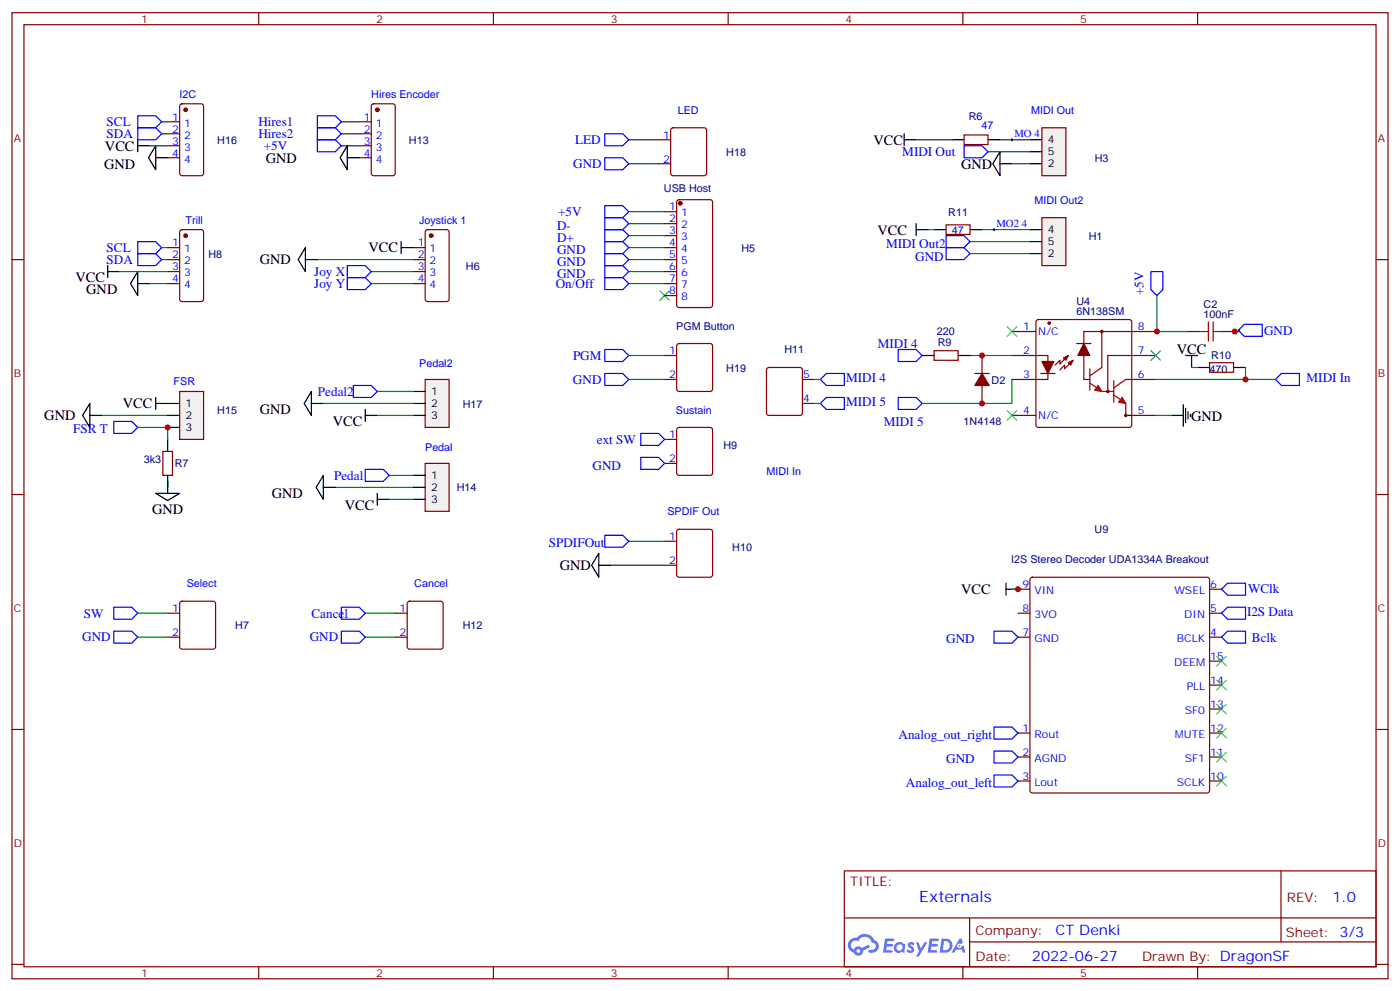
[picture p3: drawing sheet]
<svg xmlns="http://www.w3.org/2000/svg" width="412mm" height="292mm" viewBox="0 0 412 292" stroke-linecap="round" stroke-linejoin="round" font-family="sans-serif">
<g fill="none" stroke="#870000" stroke-width=".35">
<path d="M3.5 3.7h405.4v284.4h-405.4zM7.1 7.3h398.2v277.3h-398.2zM76.2 3.7v3.6M145.3 3.7v3.6M214.5 3.7v3.6M283.6 3.7v3.6M352.8 3.7v3.6M3.5 76.4h3.6M405.3 76.4h3.6M3.5 145.6h3.6M405.3 145.6h3.6M3.5 214.7h3.6"/>
<path d="M405.3 214.7h3.6M248.7 256.3h156.6v28.3h-156.6zM377.3 256.4v20.8M248.7 270.2h156.5M285.6 277.2h119.6M285.6 270.2v14.1M3.5 283.8h3.6M76.2 284.6v3.5M145.3 284.6v3.5M214.5 284.6v3.5M283.6 284.6v3.5M352.8 284.6v3.5"/>
<path d="M405.3 283.8h3.6"/>
</g>
<g fill="#5487ff">
<path d="M267.7 277.5a1.22 1.22 0 0 1 1.7 .3l-.4 .5a.47 .47 0 0 0-.3-.4 .47 .47 0 0 0-.5 .2l.1 .3a1.14 1.14 0 0 1 .8 1.7 1.14 1.14 0 0 1-1.9 0l-.2-.2 .5-.5 .7 .4a.29 .29 0 0 0 .3-.3 .29 .29 0 0 0-.2-.3 1.04 1.04 0 0 1-.6-1.7z"/>
<path d="M260.7 276.3h2.4l.3 .1-.2 .5-1.8 .1-.1 .9h1.5l.3 .3-.3 .4h-1.6l-.2 1.1h1.7l.2 .3-.2 .4h-2.6z"/>
<path d="M273.8 276.3h2.4l.3 .1-.1 .5-1.8 .1-.2 .9h1.6l.3 .3-.4 .4h-1.6l-.1 1.1h1.7l.2 .3-.2 .4h-2.6z"/>
<path d="M282.6 276.3h.7l.3 1.2-.6 .3a.69 .69 0 0 0-1 .3 .69 .69 0 0 0 .4 1 .69 .69 0 0 0 .9-.6l.5-.3 .6 2.2h-.8l-.2-.9h-1.8l-.5 .9h-.8z"/>
<path d="M269.8 277.3h.8l.6 1.9 1.1-1.9h.9l-2.6 4.2h-.8l.9-1.5z"/>
<path d="M277.4 276.3l-.6 4.1h1.3a2.11 2.11 0 0 0 2.5-2.1 2.11 2.11 0 0 0-2.5-2zM278.1 277a1.39 1.39 0 0 1 1.7 1.4 1.39 1.39 0 0 1-1.8 1.3h-.3z"/>
<path d="M263.7 277.9a1.54 1.54 0 0 0-.1 2.1 1.54 1.54 0 0 0 2.2 .2l.6 .2 .3-2.3-.2-.2-.4-.1a1.49 1.49 0 0 0-2.4 .1zM264 278.9a.94 .94 0 0 1 1.8 0 .94 .94 0 0 1-1.8 0z"/>
<path d="M250.4 276.6a2.18 2.18 0 0 0 1.1 3.8 1.44 1.44 0 0 0 1.6 .9 1.44 1.44 0 0 0 1.2-1.5l2-1-.5-.7-1.9 .9a1.47 1.47 0 0 0-2.4 .5 1.39 1.39 0 0 1-.7-2 1.39 1.39 0 0 1 2-.5 2.12 2.12 0 0 1 2.2-1.3 2.12 2.12 0 0 1 1.9 1.7 1.14 1.14 0 0 1 1.1 1.4 1.14 1.14 0 0 1-1.7 .8 .43 .43 0 0 0-.5 .3 .43 .43 0 0 0 .4 .5 1.98 1.98 0 0 0 2.5-1.2 1.98 1.98 0 0 0-1.2-2.5 3.1 3.1 0 0 0-5.3-.7l-.9 .1zM252.3 279.9a.55 .55 0 0 1 1.1 0 .55 .55 0 0 1-1.1 0z"/>
<circle cx="282.6" cy="278.4" r=".26"/>
</g>
<path d="M30 122.3h19.4" fill="none" stroke="#008700" stroke-width=".35"/>
<path d="M125.2 111.7h7.1v14.1h-7.1z" fill="#f0f0f0" stroke="#870000" stroke-width=".35"/>
<g fill="none" stroke="#000" stroke-width=".35">
<path d="M91.7 115.2v7.1l-2.1-3.6zM91.7 118.7h3.5M121.7 115.2h3.5M121.7 118.7h3.5M95.2 139.9v7.1l-2.1-3.6zM107.6 122.3h3.5M107.6 120.5v3.5M121.7 122.3h3.5M45.9 145.2h7l-3.5 2.1zM49.4 141.7v3.5M95.2 143.4h3.6M111.1 147h3.6"/>
<path d="M111.1 145.2v3.5"/>
</g>
<path d="M40.6 74.6h5.3l1.7 1.8-1.7 1.8h-5.3zM40.6 71.1h5.3l1.7 1.8-1.7 1.7h-5.3zM104.1 113.5h5.3l1.7 1.7-1.7 1.8h-5.3zM33.5 124h5.3l1.8 1.8-1.8 1.8h-5.3zM107.6 138.1h5.3l1.8 1.8-1.8 1.8h-5.3z" fill="none" stroke="#00f" stroke-width=".35"/>
<path d="M47.6 76.4h1.8M47.6 72.9h1.8M44.1 83.5h5.3M95.2 118.7h26.5M49.4 141.7v1.7M98.8 143.4h22.9" fill="none" stroke="#008700" stroke-width=".35"/>
<path d="M49.4 72.9h3.5M49.4 76.4h3.5M49.4 79.9h3.5M53.2 67.8l.4-.2h5.7l.6 .4 .1 20.1-.5 .6-5.9 .1-.6-.5-.1-20zM49.4 83.5h3.5" fill="none" stroke="#870000" stroke-width=".35"/>
<circle cx="54.7" cy="69.4" r=".53" fill="#870000" stroke="#870000" stroke-width=".35"/>
<path d="M52.9 115.2h7.1v14.1h-7.1z" fill="#f0f0f0" stroke="#870000" stroke-width=".35"/>
<path d="M49.4 118.7h3.5M49.4 125.8h3.5M49.4 122.3h3.5" fill="none" stroke="#000" stroke-width=".35"/>
<path d="M125.2 136.4h7.1v14.1h-7.1z" fill="#f0f0f0" stroke="#870000" stroke-width=".35"/>
<g fill="none" stroke="#000" stroke-width=".35">
<path d="M266.3 39.4v3.5M266.3 41.1h3.6M294.6 44.7v7l-2.1-3.5zM294.6 48.2h3.5M31.7 79.9h3.6M31.7 78.2v3.5M40.6 79.9v7.1l-2.1-3.5zM90 72.9v7l-2.2-3.5zM90 76.4h3.5M118.2 72.9h3.5M118.2 71.1v3.5M40.6 83.5h3.5"/>
<path d="M26.5 118.7v7.1l-2.2-3.5zM45.9 118.7h3.5M45.9 117v3.5M26.5 122.3h3.5M49.4 129.3v3.6M49.4 139.9v3.5M121.7 139.9h3.5M121.7 147h3.5M121.7 143.4h3.5M176.4 162.8v7.1l-2.1-3.5zM176.4 166.4h3.5"/>
</g>
<g fill="none" stroke="#870000" stroke-width=".35">
<path d="M197.8 37.8l.5-.2h9.1l.5 .2 .2 .5v12.7l-.2 .5-.5 .2h-9.1l-.5-.2-.2-.5v-12.7zM194 41.1h3.6M194 48.2h3.6M199.6 59l.4-.2h9.2l.6 .4 .1 30.6-.5 .7h-9.4l-.6-.4-.1-30.6zM121.7 72.9h3.5M121.7 76.4h3.5M121.7 79.9h3.5M125.5 67.8l.4-.2h5.7l.6 .4 .1 20.1-.5 .6-5.9 .1-.6-.5-.1-20zM195.8 72.9h3.5M195.8 76.4h3.5M195.8 79.9h3.5M195.8 62.3h3.5"/>
<path d="M195.8 65.8h3.5M195.8 69.4h3.5M121.7 83.5h3.5M195.8 83.5h3.5M195.8 87h3.5M195.8 104.6h3.5M195.8 111.7h3.5M199.6 101.3l.4-.2h9.2l.5 .2 .2 .5v12.7l-.2 .5-.5 .2h-9.2l-.5-.2-.2-.5v-12.7zM48 132.9h2.8v7h-2.8zM195.8 129.3h3.5M195.8 136.4h3.5M199.6 126l.4-.2h9.2l.5 .2 .2 .5v12.7l-.2 .5-.5 .2h-9.2l-.5-.2-.2-.5v-12.7z"/>
<path d="M195.8 159.3h3.5M199.6 156l.4-.2h9.2l.5 .2 .2 .5v12.7l-.2 .5-.5 .2h-9.2l-.5-.2-.2-.5v-12.7zM195.8 166.4h3.5"/>
</g>
<g fill="none" stroke="#008700" stroke-width=".35">
<path d="M185.2 48.2h8.8M185.2 41.1h8.8M294.6 41.1h8.8M298.1 48.2h5.3M93.5 76.4h28.2M109.4 79.9h12.3M185.2 76.4h10.6M185.2 79.9h10.6M185.2 72.9h10.6M185.2 69.4h10.6M185.2 65.8h10.6M185.2 62.3h10.6"/>
<path d="M109.4 83.5h12.3M185.2 83.5h10.6M111.1 115.2h10.6M185.2 104.6h10.6M185.2 111.7h10.6M114.7 139.9h7M185.2 159.3h10.6M179.9 166.4h15.9"/>
</g>
<g fill="none" stroke="#00f" stroke-width=".35">
<path d="M178.2 39.4h5.2l1.8 1.7-1.8 1.8h-5.2zM178.2 46.4h5.2l1.8 1.8-1.8 1.8h-5.2zM102.3 78.2h5.3l1.8 1.7-1.8 1.8h-5.3zM178.2 78.2h5.2l1.8 1.7-1.8 1.8h-5.2zM178.2 74.6h5.2l1.8 1.8-1.8 1.8h-5.2zM178.2 71.1h5.2l1.8 1.8-1.8 1.7h-5.2zM178.2 67.6h5.2l1.8 1.8-1.8 1.7h-5.2zM178.2 60.5h5.2l1.8 1.8-1.8 1.8h-5.2zM178.2 64.1h5.2l1.8 1.7-1.8 1.8h-5.2zM102.3 81.7h5.3l1.8 1.8-1.8 1.7h-5.3zM178.2 81.7h5.2l1.8 1.8-1.8 1.7h-5.2zM178.2 109.9h5.2l1.8 1.8-1.8 1.8h-5.2z"/>
<path d="M178.2 102.9h5.2l1.8 1.7-1.8 1.8h-5.2zM188.7 134.6h5.3l1.8 1.8-1.8 1.7h-5.3zM188.7 127.6h5.3l1.8 1.7-1.8 1.8h-5.3zM178.2 157.6h5.2l1.8 1.7-1.8 1.8h-5.2z"/>
</g>
<path d="M194.4 85.6l2.8 2.8M197.2 85.6l-2.8 2.8" fill="none" stroke="#3c3" stroke-width=".35"/>
<g fill="#870000" stroke="#870000" stroke-width=".35">
<circle cx="127" cy="69.4" r=".53"/>
<circle cx="200.4" cy="59.8" r=".53"/>
</g>
<path d="M306.9 37.6h7.1v14.1h-7.1z" fill="#f0f0f0" stroke="#870000" stroke-width=".35"/>
<path d="M280.5 41.1h3.5M291 41.1h3.6M303.4 48.2h3.5M303.4 41.1h3.5M303.4 44.7h3.5M275.2 67.6h3.5M285.8 67.6h3.5" fill="none" stroke="#000" stroke-width=".35"/>
<path d="M284 42.9h5.3l1.7 1.8-1.7 1.7h-5.3zM278.7 72.9h5.3l1.8 1.7-1.8 1.8h-5.3zM278.7 69.4h5.3l1.8 1.7-1.8 1.8h-5.3z" fill="none" stroke="#00f" stroke-width=".35"/>
<path d="M284 39.7h7v2.8h-7zM278.7 66.2h7.1v2.8h-7.1z" fill="none" stroke="#870000" stroke-width=".35"/>
<path d="M285.8 71.1h17.6M289.3 67.6h14.1" fill="none" stroke="#008700" stroke-width=".35"/>
<path d="M306.9 64.1h7.1v14.1h-7.1z" fill="#f0f0f0" stroke="#870000" stroke-width=".35"/>
<g fill="none" stroke="#000" stroke-width=".35">
<path d="M40.6 42.9h3.5M40.6 41.1v3.6M45.9 42.9v7.1l-2.2-3.6zM45.9 46.4h3.5M102.3 42.9v7.1l-2.1-3.6zM102.3 46.4h3.5M269.9 67.6h3.5M269.9 65.8v3.6M303.4 74.6h3.5M303.4 67.6h3.5M303.4 71.1h3.5M271.6 104.6h3.6"/>
<path d="M282.2 104.6h3.6M348.5 119.1v6.3M349.2 104.6h3.6M351 104.6v3.6M352.8 108.2h3.5M363.4 108.2h3.5M331.6 122.3h1.8M345 122.3h3.5M349.2 120.2v4.2M350 121.2v2.1M350.7 121.9v.7M296.3 173.4h3.6"/>
<path d="M296.3 171.7v3.5"/>
</g>
<g fill="none" stroke="#008700" stroke-width=".35">
<path d="M47.6 35.8h1.8M47.6 39.4h1.8M100.5 35.8h5.3M100.5 39.4h5.3M44.1 42.9h5.3M100.5 42.9h5.3M269.9 41.1h10.6M291 44.7h12.4M35.3 79.9h14.1M273.4 67.6h1.8M285.8 74.6h17.6M340.4 97.6h.4"/>
<path d="M340.8 87v10.6h8.8M365.1 96.9v.7h-1.4h1.1v-.4M239.9 111.7h1.8M239.9 118.7h1.8M285.8 104.6h12.3M298.1 111.7v7h-26.5M340.1 104.6h.3M340.4 111.7h35.3M351 108.2h1.8M366.9 108.2v3.5M40.6 125.8h8.8v3.5M111.1 122.3h10.6"/>
<path d="M298.1 122.3h.3M340.4 122.3h4.6M114.7 147h7M298.1 173.4h1.8M40.6 180.5h8.8M40.6 187.5h8.8M107.6 180.5h8.8M107.6 187.5h8.8"/>
</g>
<g fill="none" stroke="#870000" stroke-width=".35">
<path d="M49.4 35.8h3.5M49.4 39.4h3.5M53.2 30.8l.4-.2h5.7l.6 .4 .1 20-.5 .7h-5.9l-.6-.4-.1-20zM105.8 35.8h3.6M105.8 39.4h3.6M109.6 30.8l.5-.2h5.6l.7 .4v20l-.4 .7h-5.9l-.7-.4v-20zM49.4 42.9h3.5M49.4 46.4h3.5M105.8 42.9h3.6M105.8 46.4h3.6M298.1 97.6h7.1M305.4 94.3l.5-.2h26.8l.5 .2 .2 .5v30.3l-.3 .5-.4 .2h-26.8l-.5-.2-.2-.5v-30.3z"/>
<path d="M324.6 97.6v10.6M340.4 97.6h-21.1v14.1h1.7M349.6 97.6h3.5M360.2 97.6h3.5M226 108.4l.5-.2h9.2l.5 .2 .2 .5v12.7l-.3 .5-.4 .2h-9.2l-.5-.3-.2-.4v-12.7zM236.4 111.7h3.5M236.4 118.7h3.5M275.2 103.2h7v2.8h-7zM287.2 109.9h4.2M289.3 104.6v5.3M289.3 113.5v5.2M298.1 104.6h10.6v7.1h-10.6"/>
<path d="M306.6 109.9h4.2M314.7 104.6l-2.5 2.5v-1.1l-1.4 1.5M316.1 106l-2.5 2.5v-1l-1.4 1.4M317.1 101.1h4.3M331.6 118.7v3.6M331.6 111.7h8.8M340.4 104.6h-14.1v10.6M356.3 106.8h7.1v2.8h-7.1zM298.1 122.3h7.1M333.4 122.3h7M53.2 177.2l.4-.2h9.2l.5 .2 .2 .5v12.7l-.2 .5-.5 .2h-9.2l-.5-.3-.2-.4v-12.7zM120.2 177.2l.4-.2h9.2l.5 .2 .2 .5v12.7l-.2 .5-.5 .2h-9.2l-.4-.3-.3-.4v-12.7z"/>
<path d="M299.9 173.4h3.5M303.6 170.1l.5-.2h51.5l.5 .2 .2 .5v62.1l-.2 .5-.5 .2h-51.5l-.5-.2-.2-.5v-62.1zM356.3 173.4h3.5M49.4 180.5h3.5M49.4 187.5h3.5M116.4 180.5h3.5M116.4 187.5h3.5M299.9 180.5h3.5M299.9 187.5h3.5M356.3 180.5h3.5M356.3 187.5h3.5M356.3 194.6h3.5"/>
<path d="M299.9 215.8h3.5M356.3 215.8h3.5M356.3 208.7h3.5M356.3 201.6h3.5M299.9 229.9h3.5M299.9 222.8h3.5M356.3 229.9h3.5M356.3 222.8h3.5"/>
<circle cx="324.6" cy="97.6" r=".35"/>
<circle cx="326.3" cy="115.2" r=".35"/>
<circle cx="331.6" cy="122.3" r=".35"/>
</g>
<g fill="#870000" stroke="#870000" stroke-width=".35">
<path d="M306.9 106.4h3.5l-1.7 3.5z"/>
<path d="M314.7 106.8l1.4-.8-.7 1.5z"/>
<path d="M313.3 105.3l1.4-.7-.7 1.4z"/>
<path d="M319.3 101.1l1.7 3.5h-3.5z"/>
<path d="M289.3 109.9l2.1 3.6h-4.2z"/>
<circle cx="54.7" cy="32.3" r=".53"/>
<circle cx="309" cy="95.1" r=".35"/>
<circle cx="111.1" cy="32.3" r=".53"/>
</g>
<g fill="none" stroke="#00f" stroke-width=".35">
<path d="M40.6 34.1h5.3l1.7 1.7-1.7 1.8h-5.3zM40.6 37.6h5.3l1.7 1.8-1.7 1.7h-5.3zM93.5 37.6h5.3l1.7 1.8-1.7 1.7h-5.3zM93.5 34.1h5.3l1.7 1.7-1.7 1.8h-5.3zM93.5 41.1h5.3l1.7 1.8-1.7 1.8h-5.3zM339 79.9h3.5v5.3l-1.7 1.8-1.8-1.8zM364.8 97.2l1.7-1.7h5.3v3.5h-5.3zM241.7 118.7l1.7-1.7h5.3v3.5h-5.3zM241.7 111.7l1.7-1.8h5.3v3.6h-5.3zM264.6 117h5.3l1.7 1.7-1.7 1.8h-5.3zM264.6 102.9h5.3l1.7 1.7-1.7 1.8h-5.3zM375.7 111.7l1.8-1.8h5.3v3.6h-5.3z"/>
<path d="M33.5 178.7h5.3l1.8 1.8-1.8 1.7h-5.3zM100.5 178.7h5.3l1.8 1.8-1.8 1.7h-5.3zM359.8 173.4l1.8-1.7h5.3v3.5h-5.3zM33.5 185.8h5.3l1.8 1.7-1.8 1.8h-5.3zM100.5 185.8h5.3l1.8 1.7-1.8 1.8h-5.3zM292.8 185.8h5.3l1.8 1.7-1.8 1.8h-5.3zM359.8 180.5l1.8-1.8h5.3v3.5h-5.3zM361.6 185.8h5.3v3.5h-5.3l-1.8-1.8zM292.8 214h5.3l1.8 1.8-1.8 1.7h-5.3zM292.8 228.1h5.3l1.8 1.8-1.8 1.7h-5.3zM292.8 221.1h5.3l1.8 1.7-1.8 1.8h-5.3z"/>
</g>
<g fill="#a10000" stroke="#a10000" stroke-width=".35">
<path d="M323.5 113.5l1.1 1.7-2.2-.3z"/>
<path d="M330.6 117l1 1.7-2.1-.3z"/>
</g>
<path d="M353.1 97.6h2.9M356 94.8v5.6M357.4 97.6h2.8M357.4 94.8v5.6M321 108.5v6.4M321 112.7l2.1 1.5M324.6 108.2l-3.6 2.4M324.6 115.2h3.5M328.1 116.3l2.1 1.4M328.1 112v6.4M331.6 111.7l-3.5 2.5" fill="none" stroke="#a10000" stroke-width=".35"/>
<g fill="none" stroke="#3c3" stroke-width=".35">
<path d="M296.7 96.2l2.8 2.8M299.5 96.2l-2.8 2.8M339 103.2l2.8 2.8M341.8 103.2l-2.8 2.8M296.7 120.9l2.8 2.8M299.5 120.9l-2.8 2.8M358.4 193.2l2.8 2.8M361.2 193.2l-2.8 2.8M358.4 200.2l2.8 2.9M358.4 207.3l2.8 2.8M358.4 214.3l2.8 2.9M361.2 200.2l-2.8 2.9"/>
<path d="M361.2 207.3l-2.8 2.8M361.2 214.3l-2.8 2.9M358.4 221.4l2.8 2.8M358.4 228.5l2.8 2.8M361.2 221.4l-2.8 2.8M361.2 228.5l-2.8 2.8"/>
</g>
<path d="M297.7 41.1h.7M298.1 40.8v.7M292.5 67.6h.7M292.8 67.2v.7" fill="none" stroke="#000" stroke-width=".29"/>
<g fill="#c00">
<circle cx="363.7" cy="97.6" r=".88"/>
<circle cx="340.8" cy="97.6" r=".88"/>
<circle cx="366.9" cy="111.7" r=".88"/>
<circle cx="49.4" cy="125.8" r=".88"/>
<circle cx="289.3" cy="104.6" r=".88"/>
<circle cx="289.3" cy="118.7" r=".88"/>
<circle cx="299.9" cy="173.4" r=".88"/>
</g>
<text font-size="4.6" fill="#00f" x="270.8" y="265.4">Externals</text>
<g font-size="4.2">
<text x="30.9" y="44.3">VCC</text>
<text x="78.3" y="47.8">GND</text>
<text x="257.3" y="42.6">VCC</text>
<text x="30.7" y="49.6">GND</text>
<text x="283.1" y="49.7">GND</text>
<text x="258.5" y="69">VCC</text>
<text x="76.6" y="77.8">GND</text>
<text x="108.5" y="74.3">VCC</text>
<text x="22.2" y="83.1">VCC</text>
<text x="25.4" y="86.6">GND</text>
<text x="346.7" y="104.3">VCC</text>
<text x="13.1" y="123.7">GND</text>
<text x="36.2" y="120.2">VCC</text>
<text x="76.6" y="121.9">GND</text>
<text x="98.1" y="125.4">VCC</text>
<text x="350.8" y="123.8">GND</text>
<text x="80.1" y="146.6">GND</text>
<text x="44.8" y="151.3">GND</text>
<text x="101.6" y="150.1">VCC</text>
<text x="164.9" y="167.8">GND</text>
<text x="283.2" y="174.8">VCC</text>
</g>
<g font-size="4.2" fill="#00f">
<text x="392.5" y="265.6">1.0</text>
<text x="310.9" y="275.2">CT Denki</text>
<text x="304" y="283">2022-06-27</text>
</g>
<g font-size="3.9" fill="#00f">
<text x="31.4" y="37.1">SCL</text>
<text x="31.4" y="40.6">SDA</text>
<text x="76.1" y="40.7">Hires2</text>
<text x="76.1" y="37.1">Hires1</text>
<text x="77.7" y="44.2">+5V</text>
<text x="169.4" y="42.4">LED</text>
<text x="265.8" y="46">MIDI Out</text>
<text x="168.8" y="49.5">GND</text>
<text x="164.4" y="63.6">+5V</text>
<text x="164.1" y="71.1">D+</text>
<text x="164.1" y="67.6">D-</text>
<text x="31.4" y="77.7">SDA</text>
<text x="31.4" y="74.2">SCL</text>
<text x="164.1" y="74.6">GND</text>
<text x="261" y="73">MIDI Out2</text>
<text x="269.6" y="76.7">GND</text>
<text x="92.6" y="81.2">Joy X</text>
<text x="164.1" y="81.7">GND</text>
<text x="164.1" y="78.2">GND</text>
<text x="92.6" y="84.7">Joy Y</text>
<text x="163.7" y="84.7">On/Off</text>
<text x="336.8" y="86.9" transform="rotate(-90 336.8 86.9)">+5V</text>
<text x="372.3" y="98.5">GND</text>
<text x="168.8" y="105.9">PGM</text>
<text x="258.6" y="102.4">MIDI 4</text>
<text x="168.8" y="112.9">GND</text>
<text x="249.2" y="112.5">MIDI 4</text>
<text x="384.9" y="112.4">MIDI In</text>
<text x="93.7" y="116.5">Pedal2</text>
<text x="249.2" y="119.5">MIDI 5</text>
<text x="260.3" y="125.3">MIDI 5</text>
<text x="21.5" y="127.6">FSR T</text>
<text x="175.8" y="130.7">ext SW</text>
<text x="98.4" y="141.2">Pedal</text>
<text x="174.6" y="138.2">GND</text>
<text x="161.7" y="161.1">SPDIFOut</text>
<text x="367.6" y="174.7">WClk</text>
<text x="24.7" y="181.8">SW</text>
<text x="91.8" y="181.8">Cancel</text>
<text x="367.3" y="181.4">I2S Data</text>
<text x="24.2" y="188.8">GND</text>
<text x="91.2" y="188.8">GND</text>
<text x="278.7" y="189.3">GND</text>
<text x="368.8" y="188.8">Bclk</text>
<text x="264.7" y="217.5">Analog_out_right</text>
<text x="278.7" y="224.6">GND</text>
<text x="266.9" y="231.6">Analog_out_left</text>
</g>
<g font-size="3.9" fill="#800">
<text x="250.5" y="260.9">TITLE:</text>
<text x="379.1" y="265.6">REV:</text>
<text x="287.4" y="275.1">Company:</text>
<text x="378.7" y="275.7">Sheet: 3/3</text>
<text x="287.4" y="282.8">Date:</text>
<text x="336.4" y="282.9">Drawn By: DragonSF</text>
</g>
<g font-size="3.2" fill="#800">
<text x="41.6" y="6.7">1</text>
<text x="110.8" y="6.7">2</text>
<text x="179.9" y="6.7">3</text>
<text x="249.1" y="6.7">4</text>
<text x="318.2" y="6.7">5</text>
<text x="4.1" y="41.8">A</text>
<text x="405.9" y="41.8">A</text>
<text x="4.1" y="111">B</text>
<text x="405.9" y="111">B</text>
<text x="4.1" y="180.1">C</text>
<text x="405.9" y="180.1">C</text>
<text x="4.1" y="249.3">D</text>
<text x="405.9" y="249.3">D</text>
<text x="41.6" y="287.5">1</text>
<text x="110.8" y="287.5">2</text>
<text x="179.9" y="287.5">3</text>
<text x="249.1" y="287.5">4</text>
<text x="318.2" y="287.5">5</text>
</g>
<g font-size="3.2" fill="#00f">
<text x="52.9" y="28.8">I2C</text>
<text x="109.4" y="28.8">Hires Encoder</text>
<text x="50.7" y="35.5">1</text>
<text x="107.2" y="35.5">1</text>
<text x="199.6" y="33.4">LED</text>
<text x="303.8" y="33.4">MIDI Out</text>
<text x="50.7" y="39">2</text>
<text x="54.2" y="37.3">1</text>
<text x="54.2" y="40.8">2</text>
<text x="107.2" y="39">2</text>
<text x="110.7" y="37.3">1</text>
<text x="110.7" y="40.8">2</text>
<text x="195.3" y="40.8">1</text>
<text x="289.1" y="38.1">47</text>
<text x="298.8" y="40.3">MO 4</text>
<text x="50.7" y="42.5">3</text>
<text x="50.7" y="46.1">4</text>
<text x="54.2" y="44.3">3</text>
<text x="54.2" y="47.8">4</text>
<text x="107.2" y="42.5">3</text>
<text x="107.2" y="46.1">4</text>
<text x="110.7" y="44.3">3</text>
<text x="110.7" y="47.8">4</text>
<text x="195.3" y="47.8">2</text>
<text x="304.7" y="60">MIDI Out2</text>
<text x="54.7" y="65.8">Trill</text>
<text x="123.5" y="65.8">Joystick 1</text>
<text x="197.1" y="61.9">1</text>
<text x="197.1" y="65.5">2</text>
<text x="200.6" y="63.7">1</text>
<text x="197.1" y="69">3</text>
<text x="200.6" y="67.2">2</text>
<text x="200.6" y="70.8">3</text>
<text x="280.4" y="68.8">47</text>
<text x="293.5" y="66.7">MO2 4</text>
<text x="50.7" y="72.5">1</text>
<text x="50.7" y="76.1">2</text>
<text x="54.2" y="74.3">1</text>
<text x="54.2" y="77.8">2</text>
<text x="123" y="72.5">1</text>
<text x="123" y="76.1">2</text>
<text x="126.5" y="74.3">1</text>
<text x="126.5" y="77.8">2</text>
<text x="197.1" y="72.5">4</text>
<text x="197.1" y="76.1">5</text>
<text x="200.6" y="74.3">4</text>
<text x="200.6" y="77.8">5</text>
<text x="50.7" y="79.6">3</text>
<text x="50.7" y="83.1">4</text>
<text x="54.2" y="81.4">3</text>
<text x="123" y="79.6">3</text>
<text x="123" y="83.1">4</text>
<text x="126.5" y="81.4">3</text>
<text x="197.1" y="79.6">6</text>
<text x="197.1" y="83.1">7</text>
<text x="200.6" y="81.4">6</text>
<text x="54.2" y="84.9">4</text>
<text x="126.5" y="84.9">4</text>
<text x="197.1" y="86.6">8</text>
<text x="200.6" y="84.9">7</text>
<text x="200.6" y="88.4">8</text>
<text x="301.4" y="97.2">1</text>
<text x="305.9" y="98.6">N/C</text>
<text x="335.1" y="97.2">8</text>
<text x="197.1" y="104.3">1</text>
<text x="301.4" y="104.3">2</text>
<text x="335.1" y="104.3">7</text>
<text x="51.2" y="113.5">FSR</text>
<text x="123.5" y="108.2">Pedal2</text>
<text x="197.1" y="111.3">2</text>
<text x="236.6" y="111.3">5</text>
<text x="301.4" y="111.3">3</text>
<text x="335.1" y="111.3">6</text>
<text x="236.6" y="118.4">4</text>
<text x="199.1" y="121.7">Sustain</text>
<text x="301.4" y="121.9">4</text>
<text x="305.9" y="123.3">N/C</text>
<text x="335.1" y="121.9">5</text>
<text x="197.1" y="129">1</text>
<text x="125.2" y="132.9">Pedal</text>
<text x="197.1" y="136">2</text>
<text x="225.8" y="139.9">MIDI In</text>
<text x="196.6" y="151.7">SPDIF Out</text>
<text x="197.1" y="159">1</text>
<text x="197.1" y="166">2</text>
<text x="55" y="172.8">Select</text>
<text x="122" y="172.8">Cancel</text>
<text x="301.2" y="173.1">9</text>
<text x="356.5" y="173.1">6</text>
<text x="304.7" y="174.8">VIN</text>
<text x="345.9" y="174.8">WSEL</text>
<text x="50.7" y="180.1">1</text>
<text x="117.7" y="180.1">1</text>
<text x="301.2" y="180.1">8</text>
<text x="304.7" y="181.9">3VO</text>
<text x="348.8" y="181.9">DIN</text>
<text x="356.5" y="180.1">5</text>
<text x="50.7" y="187.2">2</text>
<text x="117.7" y="187.2">2</text>
<text x="301.2" y="187.2">7</text>
<text x="304.7" y="188.9">GND</text>
<text x="346.6" y="188.9">BCLK</text>
<text x="356.5" y="187.2">4</text>
<text x="345.9" y="196">DEEM</text>
<text x="356.5" y="194.2">15</text>
<text x="349.6" y="203.1">PLL</text>
<text x="356.5" y="201.3">14</text>
<text x="356.5" y="208.4">13</text>
<text x="301.2" y="215.4">1</text>
<text x="349" y="210.1">SF0</text>
<text x="356.5" y="215.4">12</text>
<text x="304.7" y="217.2">Rout</text>
<text x="346" y="217.2">MUTE</text>
<text x="301.2" y="222.5">2</text>
<text x="304.7" y="224.2">AGND</text>
<text x="349" y="224.2">SF1</text>
<text x="356.5" y="222.5">11</text>
<text x="301.2" y="229.5">3</text>
<text x="304.7" y="231.3">Lout</text>
<text x="346.7" y="231.3">SCLK</text>
<text x="356.5" y="229.5">10</text>
</g>
<g font-size="3.2" fill="#000080">
<text x="285.4" y="35.4">R6</text>
<text x="64" y="42.3">H16</text>
<text x="120.5" y="42.3">H13</text>
<text x="213.9" y="45.9">H18</text>
<text x="322.5" y="47.6">H3</text>
<text x="195.6" y="56.5">USB Host</text>
<text x="279.3" y="63.4">R11</text>
<text x="320.7" y="70.6">H1</text>
<text x="61.4" y="75.9">H8</text>
<text x="218.4" y="74.1">H5</text>
<text x="137.2" y="79.4">H6</text>
<text x="317.1" y="89.8">U4</text>
<text x="317.1" y="92.8">6N138SM</text>
<text x="354.6" y="90.5">C2</text>
<text x="354.6" y="93.7">100nF</text>
<text x="199.2" y="97">PGM Button</text>
<text x="275.9" y="98.7">220</text>
<text x="276.2" y="101.9">R9</text>
<text x="231.1" y="104">H11</text>
<text x="356.8" y="105.8">R10</text>
<text x="213.9" y="109.4">H19</text>
<text x="292.1" y="112.9">D2</text>
<text x="356.3" y="109.9">470</text>
<text x="136.3" y="120">H17</text>
<text x="64" y="121.7">H15</text>
<text x="283.9" y="125.2">1N4148</text>
<text x="42.3" y="136.4">3k3</text>
<text x="51.5" y="137.5">R7</text>
<text x="213.1" y="132.3">H9</text>
<text x="134.6" y="144.6">H14</text>
<text x="322.5" y="156.9">U9</text>
<text x="215.7" y="162.3">H10</text>
<text x="297.9" y="165.8">I2S Stereo Decoder UDA1334A Breakout</text>
<text x="69.3" y="185.2">H7</text>
<text x="136.3" y="185.2">H12</text>
</g>
<g font-size="3.2">
<text x="308.7" y="42.2">4</text>
<text x="308.7" y="45.7">5</text>
<text x="308.7" y="49.2">2</text>
<text x="308.7" y="68.7">4</text>
<text x="308.7" y="75.7">2</text>
<text x="308.7" y="72.2">5</text>
<text x="54.7" y="119.8">1</text>
<text x="127" y="116.3">1</text>
<text x="127" y="119.8">2</text>
<text x="54.7" y="123.3">2</text>
<text x="127" y="123.3">3</text>
<text x="54.7" y="126.9">3</text>
<text x="127" y="141">1</text>
<text x="127" y="148">3</text>
<text x="127" y="144.5">2</text>
</g>
</svg>
